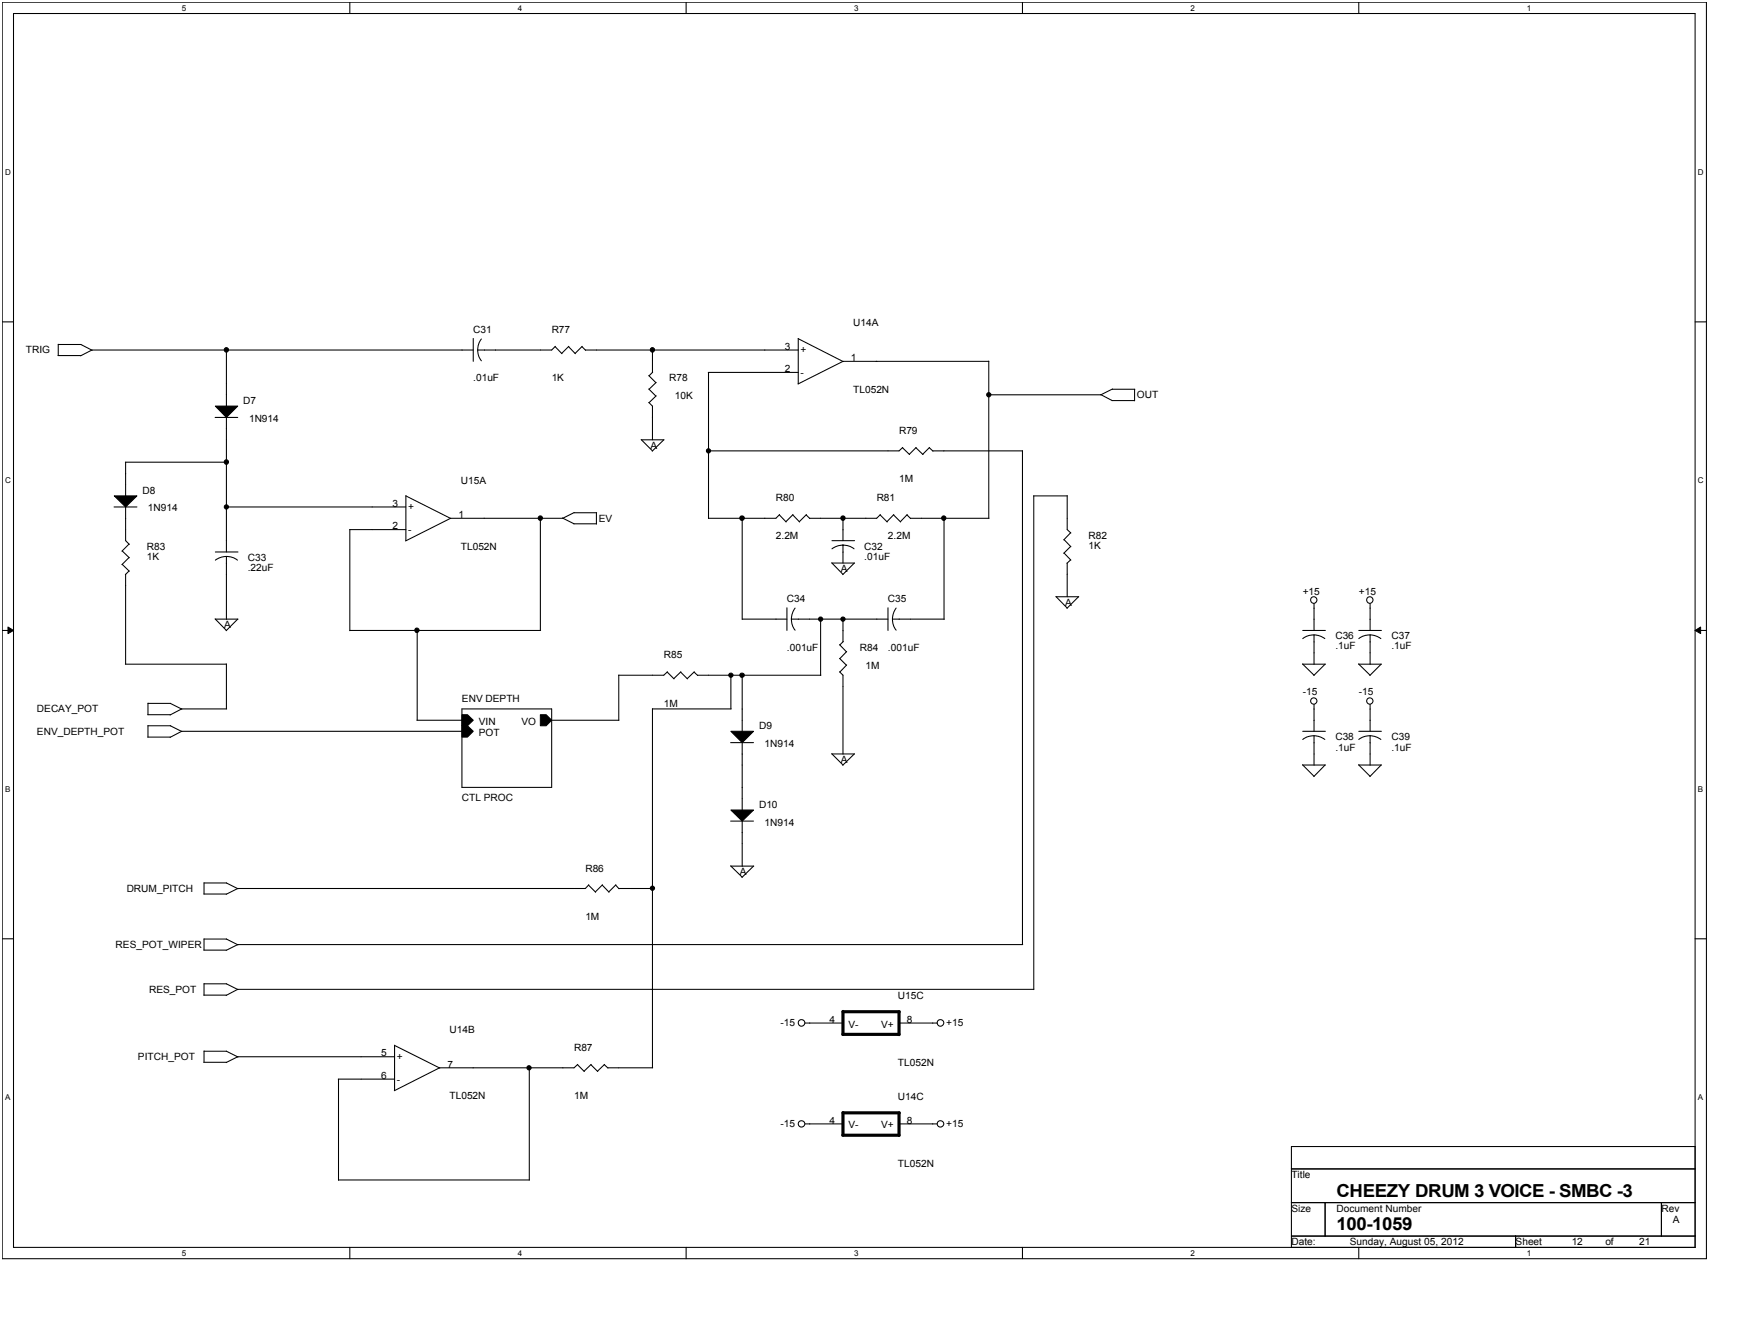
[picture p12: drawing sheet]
<svg xmlns="http://www.w3.org/2000/svg" width="279mm" height="216mm" viewBox="0 0 279 216" stroke-linecap="round" stroke-linejoin="round" font-family="sans-serif">
<path d="M.4 .4h274.1v202h-274.1zM2.2 2.2h270.5v198.3h-270.5z" fill="none" stroke="#000" stroke-width=".17"/>
<g fill="#fff">
<path d="M29.2 .6h.7v1.4h-.7z"/>
<path d="M29.2 200.7h.7v1.4h-.7z"/>
</g>
<path d="M56.3 .4v1.8M56.3 200.5v1.9" fill="none" stroke="#000" stroke-width=".17"/>
<g fill="#fff">
<path d="M83.3 .6h.7v1.4h-.7z"/>
<path d="M83.3 200.7h.7v1.4h-.7z"/>
</g>
<path d="M110.4 .4v1.8M110.4 200.5v1.9" fill="none" stroke="#000" stroke-width=".17"/>
<g fill="#fff">
<path d="M137.4 .6h.7v1.4h-.7z"/>
<path d="M137.4 200.7h.7v1.4h-.7z"/>
</g>
<path d="M164.5 .4v1.8M164.5 200.5v1.9" fill="none" stroke="#000" stroke-width=".17"/>
<g fill="#fff">
<path d="M191.5 .6h.7v1.4h-.7z"/>
<path d="M191.5 200.7h.7v1.4h-.7z"/>
</g>
<path d="M218.6 .4v1.8M218.6 200.5v1.9" fill="none" stroke="#000" stroke-width=".17"/>
<g fill="#fff">
<path d="M245.6 .6h.7v1.4h-.7z"/>
<path d="M245.6 200.7h.7v1.4h-.7z"/>
<path d="M.8 26.9h.9v1.4h-.9z"/>
<path d="M273.1 26.9h.9v1.4h-.9z"/>
<path d="M.8 76.5h.9v1.4h-.9z"/>
<path d="M273.1 76.5h.9v1.4h-.9z"/>
</g>
<path d="M.4 51.7h1.8M272.7 51.7h1.8" fill="none" stroke="#000" stroke-width=".17"/>
<g fill="#fff">
<path d="M.8 126.1h.8v1.4h-.8z"/>
<path d="M273.1 126.1h.8v1.4h-.8z"/>
</g>
<path d="M.4 101.4h1.8M272.7 101.4h1.8" fill="none" stroke="#000" stroke-width=".17"/>
<path d="M1.3 100.8l.9 .6-.9 .5zM272.7 101.4l.8-.6v1.1z" fill="#000"/>
<path d="M1.3 100.8l.9 .6-.9 .5zM272.7 101.4l.8-.6v1.1z" fill="none" stroke="#000" stroke-width=".16"/>
<g fill="#fff">
<path d="M.8 175.7h.8v1.4h-.8z"/>
<path d="M273.1 175.7h.8v1.4h-.8z"/>
</g>
<g fill="none" stroke="#000" stroke-width=".17">
<path d="M9.3 57.2h3.7M9.4 55.4h3.7M9.4 55.3v1.9M13 55.4l1.8 .9M36.4 56.2v9.1M76.1 56.3h-61.3l-1.8 .9M76.1 54.4v3.7M76.8 56.3l.2 1.1 .4 .6M77.4 54.5l-.4 .7-.2 1.1M89.3 55.7l1.1 1.2M89.3 55.7l-.6 .6h-11.9M91.4 55.7l1.1 1.2"/>
<path d="M91.5 55.7l-1.2 1.1M93.6 55.7l.6 .6M93.6 55.7l-1.1 1.1M94.2 56.3h34.2M104.9 56.2v3.7M105 59.8l-.6 .6M113.9 59.9h14.5M114 59.9v23.5M128.4 54.4v7.3M128.4 54.5l7.2 3.6M159 58.1h-23.4l-7.2 3.6M159 58v25.3"/>
<path d="M18.4 79.7h3.6l-1.8 1.8zM20.2 74.3h16.2M20.2 74.3v5.5M34.6 67.1h3.6M34.6 65.3h3.6l-1.8 1.8zM36.4 67.1v21.6M65.3 79.7v7.2M65.3 79.7l7.2 3.7M103.1 70.7l1.8 1.8M103.2 70.7h3.6M104.4 64.7l.5 .6v5.4M104.4 62.5l1.1 1.2"/>
<path d="M104.4 60.4l1.1 1.1M105.5 63.6l-1.1 1.1M105.5 61.5l-1.1 1.1M106.8 70.7l-1.9 1.8M145.2 72l1.1 1.1M145.2 71.9l-.6 .6h-30.7M147.3 72l1.2 1.1M147.4 71.9l-1.1 1.1M149.5 72l.6 .5M149.5 71.9l-1.1 1.1M150 72.5h14.5M164.5 72.4v79.5"/>
<path d="M166.2 79.7h5.5M166.3 79.7v79.4M171.7 79.7v5.4l.6 .6M177 63.4l1.9 1M178.9 64.4h3.6M178.9 62.6h3.6M178.9 62.5l-1.8 1h-18.1M182.5 62.6v1.8M18.3 81.5h3.7M19.7 88.6l1.1 1.1M19.7 90.7l1.1 1.1M20.2 81.5v5.4l.6 .6"/>
<path d="M20.2 92.3v14.5M20.8 87.5l-1.2 1.1M20.8 89.6l-1.2 1.2M20.8 91.8l-.6 .6M34.6 99.5l1.8 1.9M34.6 99.5h3.7M34.6 88.7h3.7M36.4 81.5h28.9M36.4 89.5l1.1 .2 .7 .3M36.4 89.5l-1.1 .2-.7 .3M36.4 89.5v10.1M38.2 99.5l-1.8 1.9"/>
<path d="M56.2 85.1h9.1M56.3 85.1v16.3M86.9 83.3v18.1M90.5 83.3l1.8 .9M92.3 84.2h3.6M92.3 82.4h3.7M92.4 82.4l-1.9 .9h-18l-7.3 3.7M95.9 82.4v1.9M119.4 99.5h7.2M119.4 83.3v16.3M125.4 82.8l1.1 1.1M125.4 82.7l-.6 .6h-10.8"/>
<path d="M126.6 97.7v3.7M127.3 99.5l.2 1.1 .4 .7M127.3 99.5h15.5M127.5 82.8l1.1 1.1M127.6 82.7l-1.2 1.2M127.9 97.8l-.4 .6-.2 1.1M129.7 82.8l.6 .6M129.7 82.7l-1.1 1.2M132 99.5v9.1M133.8 90.5l1.8 1.8M133.8 90.5h3.7M133.8 86.9h3.7"/>
<path d="M135.6 87.6l1.1 .2 .7 .4M135.6 87.6l-.8 .1-1 .5M135.6 83.3v3.6M135.6 87.6v2.9M135.6 99.5v3.7M137.4 90.5l-1.8 1.9M141.6 82.8l1.1 1.1M141.6 82.7l-.6 .6h-10.8M142.8 97.7v3.7M143.6 99.5l.2 1.1 .3 .7M143.6 99.5h8.3M143.7 82.8l1.2 1.1"/>
<path d="M143.8 82.7l-1.1 1.2M144.1 97.8l-.3 .6-.2 1.1M145.9 82.8l.6 .6M145.9 82.7l-1.1 1.2M146.4 83.3h12.7M151.9 83.3v16.3M169.8 95.9l1.9 1.9M169.9 95.9h3.6M171.2 86.7l1.1 1.2M171.2 88.9l1.1 1.1M171.7 90.5v5.4M172.2 85.6l-1.1 1.2"/>
<path d="M172.2 87.8l-1.1 1.1M172.2 90l-.6 .6M173.5 95.9l-1.9 1.9M211.4 97v4.4M220.4 97v4.4M20.2 106.8h16.2M23.8 114.9h3.6M23.8 118.5h3.6M23.8 113.1h3.6M23.8 113v1.9M23.8 116.6v1.9M23.8 116.7h3.6"/>
<path d="M27.4 113.1l1.9 .9M27.4 116.7l1.9 .9M29.2 117.6h45.1M29.2 117.6l-1.8 .9M36.4 106.7v7.3M36.5 114h-7.3l-1.8 .9M56.3 101.4h30.7M67.1 115.8h7.2M67.1 101.3v14.5M74.3 114.9h.9l.9 .9-.9 .9h-.9zM74.3 116.7h.9l.9 .9-.9 .9h-.9zM74.3 114h14.4v12.6h-14.4z"/>
<path d="M86.9 114.9h.9l.9 .9-.9 .9h-.9zM88.7 115.8h10.8M99.5 108.5v7.3M104.9 114h12.7M104.9 113.9v57.8M107.3 108l1.1 1.1M107.4 108l-.6 .5h-7.3M109.5 108l1.1 1.1M109.5 108l-1.1 1.1M111.6 108l.6 .6M111.7 108l-1.2 1.1M112.2 108.5h19.8"/>
<path d="M117.5 119.4h3.7M117.6 117.6h3.6l-1.8 1.8zM117.6 108.5v5.5M119.4 108.5v9.1M119.4 119.4v10.9M135 108l.6 .5v12.7M135 105.8l1.1 1.1M135 103.6l1.1 1.2M135.6 103.1l-.5 .6M136.2 106.9l-1.1 1.1M136.2 104.7l-1.1 1.2M209.5 106.7l1.9 1.8"/>
<path d="M209.5 106.8h3.7M209.5 117.6h3.7M209.5 101.4h3.7M211.4 118.3l1 .2 .7 .4M211.4 118.3l-1.2 .2-.7 .4M211.4 102.1l1 .2 .7 .4M211.4 102.1l-1.2 .2-.7 .4M211.4 102.1v4.7M211.4 113.2v4.4M211.4 118.3v4.7M213.1 106.8l-1.8 1.8M218.5 106.7l1.9 1.8"/>
<path d="M218.6 106.8h3.6M218.6 117.6h3.6M218.6 101.4h3.6M220.4 118.3l1.1 .2 .6 .4M220.4 118.3l-1.2 .2-.6 .4M220.4 102.1l1.1 .2 .6 .4M220.4 102.1l-1.2 .2-.6 .4M220.4 102.1v4.7M220.4 113.2v4.4M220.4 118.3v4.7M222.2 106.8l-1.9 1.8M117.5 139.2l1.9 1.8"/>
<path d="M117.5 132h3.7M117.6 130.2h3.6l-1.8 1.8zM117.6 139.2h3.6M119.4 132v7.3M121.2 139.2l-1.9 1.9M133.8 121.2l1.8 1.8M133.8 121.2h3.7M137.4 121.2l-1.8 1.8M209.5 122.9l1.9 1.9M209.5 123h3.7M213.1 123l-1.8 1.8M218.5 122.9l1.9 1.9"/>
<path d="M218.6 123h3.6M222.2 123l-1.9 1.8M.4 150.9h1.8M32.8 152.7h3.6M32.8 160h3.6M32.8 143.7h3.6M32.8 151h3.7M32.8 141.9v1.8M32.8 150.9v1.8M32.8 158.1v1.9M32.8 158.2h3.7M32.8 141.9h3.7"/>
<path d="M36.4 151l1.9 .9M36.4 158.2l1.9 .9M36.4 141.9l1.9 1M38.2 159h128.1M38.2 159l-1.8 1M38.2 142.8l-1.8 1M94.7 142.3l1.1 1.1M94.7 142.2l-.5 .6h-56M96.9 142.3l1.1 1.1M96.9 142.2l-1.1 1.2M99 142.3l.6 .6M99.1 142.2l-1.2 1.2"/>
<path d="M99.5 142.8h5.5M164.5 151.9h-126.3l-1.8 .9M272.7 150.9h1.8M32.8 170.8h3.6M32.8 169v1.8M32.8 169h3.7M36.4 169l1.9 .9M38.2 169.9h25.3M38.2 169.9l-1.8 .9M54.4 173.5h9.1M54.5 173.5v16.2M63.5 168v7.3"/>
<path d="M63.5 168.1l7.2 3.6M85.1 171.6v18.1M92.9 171.2l1.1 1.1M92.9 171.1l-.6 .6h-21.6l-7.3 3.6M95 171.2l1.1 1.1M95.1 171.1l-1.2 1.1M97.2 171.2l.6 .5M97.2 171.1l-1.1 1.1M97.8 171.7h7.2M129.5 164.5h6.1M144.6 164.5h6.2M54.5 189.7h30.7"/>
<path d="M129.5 180.7h6.1M144.6 180.7h6.2M207.7 184.3h65v16.2h-65zM207.7 187.9h65M207.7 193.3h65M207.7 198.7h65M213.1 193.3v5.4M243.8 198.7v1.8M267.2 193.3v5.4"/>
<circle cx="36.4" cy="56.2" r=".35"/>
<circle cx="104.9" cy="56.2" r=".35"/>
<circle cx="36.4" cy="74.3" r=".35"/>
<circle cx="114" cy="72.5" r=".34"/>
<circle cx="159" cy="63.5" r=".34"/>
<circle cx="36.4" cy="81.5" r=".34"/>
<circle cx="86.9" cy="83.3" r=".35"/>
<circle cx="119.4" cy="83.3" r=".37"/>
<circle cx="132" cy="99.5" r=".34"/>
<circle cx="135.6" cy="83.3" r=".35"/>
<circle cx="135.6" cy="99.5" r=".34"/>
<circle cx="151.8" cy="83.3" r=".35"/>
<circle cx="211.3" cy="96.5" r=".52"/>
<circle cx="220.3" cy="96.5" r=".52"/>
<circle cx="67" cy="101.3" r=".35"/>
<circle cx="117.6" cy="108.5" r=".34"/>
<circle cx="119.4" cy="108.5" r=".36"/>
<circle cx="211.3" cy="112.7" r=".51"/>
<circle cx="220.3" cy="112.7" r=".51"/>
<circle cx="104.9" cy="142.8" r=".34"/>
<circle cx="85.1" cy="171.7" r=".34"/>
<circle cx="128.9" cy="164.4" r=".54"/>
<circle cx="151.3" cy="164.4" r=".54"/>
<circle cx="128.9" cy="180.7" r=".52"/>
<circle cx="151.3" cy="180.7" r=".52"/>
</g>
<g fill="#000">
<path d="M18.4 79.7h3.6l-1.8 1.8zM34.6 65.3h3.6l-1.8 1.8zM117.6 117.6h3.6l-1.8 1.8zM117.6 130.2h3.6l-1.8 1.8z"/>
<path d="M74.3 114.9h.9l.9 .9-.9 .9h-.9z" fill-rule="evenodd"/>
<path d="M74.3 116.7h.9l.9 .9-.9 .9h-.9z" fill-rule="evenodd"/>
<path d="M86.9 114.9h.9l.9 .9-.9 .9h-.9z" fill-rule="evenodd"/>
<circle cx="36.4" cy="56.2" r=".35"/>
<circle cx="104.9" cy="56.2" r=".35"/>
<circle cx="36.4" cy="74.3" r=".35"/>
<circle cx="114" cy="72.5" r=".34"/>
<circle cx="159" cy="63.5" r=".34"/>
<circle cx="36.4" cy="81.5" r=".34"/>
<circle cx="86.9" cy="83.3" r=".35"/>
<circle cx="119.4" cy="83.3" r=".37"/>
<circle cx="132" cy="99.5" r=".34"/>
<circle cx="135.6" cy="83.3" r=".35"/>
<circle cx="135.6" cy="99.5" r=".34"/>
<circle cx="151.8" cy="83.3" r=".35"/>
<circle cx="67" cy="101.3" r=".35"/>
<circle cx="117.6" cy="108.5" r=".34"/>
<circle cx="119.4" cy="108.5" r=".36"/>
<circle cx="104.9" cy="142.8" r=".34"/>
<circle cx="85.1" cy="171.7" r=".34"/>
</g>
<path d="M135.6 166.3h9M135.6 162.6h9.1M135.6 162.6v3.7M135.6 178.9v3.6M135.6 178.9h9.1M144.6 162.6v3.7M144.6 178.9v3.6M135.6 182.5h9" fill="none" stroke="#000" stroke-width=".51"/>
<g font-size="2.9">
<text x="215" y="197.8">100-1059</text>
<text x="215" y="192.4">CHEEZY DRUM 3 VOICE - SMBC -3</text>
</g>
<g font-size="1.6">
<text x="76.1" y="53.6">C31</text>
<text x="88.7" y="53.6">R77</text>
<text x="137.2" y="52.5">U14A</text>
<text x="4.2" y="56.8">TRIG</text>
<text x="126.2" y="59.8">2</text>
<text x="126.2" y="56.2">3</text>
<text x="128.8" y="56.8">+</text>
<text x="136.9" y="58">1</text>
<text x="39.1" y="64.9">D7</text>
<text x="76.1" y="61.3">.01uF</text>
<text x="88.7" y="61.3">1K</text>
<text x="107.7" y="61.3">R78</text>
<text x="108.5" y="64.2">10K</text>
<text x="128.8" y="60.4">-</text>
<text x="137.2" y="63.1">TL052N</text>
<text x="182.9" y="64">OUT</text>
<text x="40.1" y="67.8">1N914</text>
<text x="144.6" y="69.8">R79</text>
<text x="74.1" y="77.7">U15A</text>
<text x="104.6" y="72.1">A</text>
<text x="144.6" y="77.6">1M</text>
<text x="22.9" y="79.3">D8</text>
<text x="23.8" y="82.2">1N914</text>
<text x="63.1" y="81.5">3</text>
<text x="65.7" y="82">+</text>
<text x="73.8" y="83.3">1</text>
<text x="96.3" y="83.9">EV</text>
<text x="124.8" y="80.6">R80</text>
<text x="141" y="80.6">R81</text>
<text x="23.6" y="88.4">R83</text>
<text x="63.1" y="85.1">2</text>
<text x="65.7" y="85.6">-</text>
<text x="74.1" y="88.4">TL052N</text>
<text x="124.8" y="86.6">2.2M</text>
<text x="139" y="88.4">C32</text>
<text x="142.8" y="86.6">2.2M</text>
<text x="175.1" y="86.6">R82</text>
<text x="175.1" y="88.2">1K</text>
<text x="23.6" y="90">1K</text>
<text x="39.8" y="90.2">C33</text>
<text x="39.8" y="91.8">.22uF</text>
<text x="135.3" y="92">A</text>
<text x="139" y="90">.01uF</text>
<text x="209.5" y="95.6">+15</text>
<text x="218.6" y="95.6">+15</text>
<text x="36.1" y="101">A</text>
<text x="126.6" y="96.8">C34</text>
<text x="142.8" y="96.8">C35</text>
<text x="171.3" y="97.4">A</text>
<text x="106.8" y="105.8">R85</text>
<text x="126.6" y="104.6">.001uF</text>
<text x="138.3" y="104.6">R84</text>
<text x="139.2" y="107.5">1M</text>
<text x="142.8" y="104.6">.001uF</text>
<text x="214.8" y="102.8">C36</text>
<text x="214.8" y="104.4">.1uF</text>
<text x="223.8" y="102.8">C37</text>
<text x="223.8" y="104.4">.1uF</text>
<text x="74.3" y="112.9">ENV DEPTH</text>
<text x="106.8" y="113.6">1M</text>
<text x="209.5" y="111.8">-15</text>
<text x="218.6" y="111.8">-15</text>
<text x="5.9" y="114.5">DECAY_POT</text>
<text x="5.9" y="118.1">ENV_DEPTH_POT</text>
<text x="77" y="116.5">VIN</text>
<text x="77" y="118.3">POT</text>
<text x="83.9" y="116.5">VO</text>
<text x="122.1" y="117.2">D9</text>
<text x="214.8" y="119">C38</text>
<text x="223.8" y="119">C39</text>
<text x="123" y="120.1">1N914</text>
<text x="135.3" y="122.6">A</text>
<text x="214.8" y="120.7">.1uF</text>
<text x="223.8" y="120.7">.1uF</text>
<text x="74.3" y="128.7">CTL PROC</text>
<text x="122.1" y="129.8">D10</text>
<text x="123" y="132.7">1N914</text>
<text x="20.4" y="143.4">DRUM_PITCH</text>
<text x="94.2" y="140.1">R86</text>
<text x="119" y="140.7">A</text>
<text x="94.2" y="147.9">1M</text>
<text x="18.6" y="152.4">RES_POT_WIPER</text>
<text x="24" y="159.6">RES_POT</text>
<text x="144.4" y="160.7">U15C</text>
<text x="72.3" y="166.1">U14B</text>
<text x="125.5" y="165">-15</text>
<text x="133.4" y="164.4">4</text>
<text x="136.5" y="165.2">V-</text>
<text x="141.7" y="165.2">V+</text>
<text x="145.9" y="164.4">8</text>
<text x="152.2" y="165">+15</text>
<text x="22.2" y="170.4">PITCH_POT</text>
<text x="61.3" y="173.4">6</text>
<text x="61.3" y="169.8">5</text>
<text x="63.8" y="170.4">+</text>
<text x="72" y="171.6">7</text>
<text x="92.3" y="169">R87</text>
<text x="144.4" y="171.3">TL052N</text>
<text x="63.8" y="174">-</text>
<text x="72.3" y="176.7">TL052N</text>
<text x="92.3" y="176.7">1M</text>
<text x="144.4" y="176.9">U14C</text>
<text x="125.5" y="181.2">-15</text>
<text x="133.4" y="180.6">4</text>
<text x="136.5" y="181.4">V-</text>
<text x="141.7" y="181.4">V+</text>
<text x="145.9" y="180.6">8</text>
<text x="152.2" y="181.2">+15</text>
<text x="144.4" y="187.5">TL052N</text>
<text x="207.7" y="189.4">Title</text>
<text x="207.7" y="194.8">Size</text>
<text x="215" y="194.8">Document Number</text>
<text x="267.2" y="194.8">Rev</text>
<text x="269.1" y="196.6">A</text>
<text x="207.7" y="200.1">Date:</text>
<text x="217.1" y="200.1">Sunday, August 05, 2012</text>
<text x="243.8" y="200.1">Sheet</text>
<text x="252.8" y="200.1">12</text>
<text x="258.2" y="200.1">of</text>
<text x="263.6" y="200.1">21</text>
</g>
<g font-size="1.3">
<text x="29.2" y="1.7">5</text>
<text x="83.3" y="1.7">4</text>
<text x="137.4" y="1.7">3</text>
<text x="191.5" y="1.7">2</text>
<text x="245.6" y="1.7">1</text>
<text x=".8" y="28.1">D</text>
<text x="273.1" y="28.1">D</text>
<text x=".8" y="77.6">C</text>
<text x="273.1" y="77.6">C</text>
<text x=".8" y="127.3">B</text>
<text x="273.1" y="127.3">B</text>
<text x=".8" y="176.8">A</text>
<text x="273.1" y="176.8">A</text>
<text x="29.2" y="201.9">5</text>
<text x="83.3" y="201.9">4</text>
<text x="137.4" y="201.9">3</text>
<text x="191.5" y="201.9">2</text>
<text x="245.6" y="201.9">1</text>
</g>
</svg>
